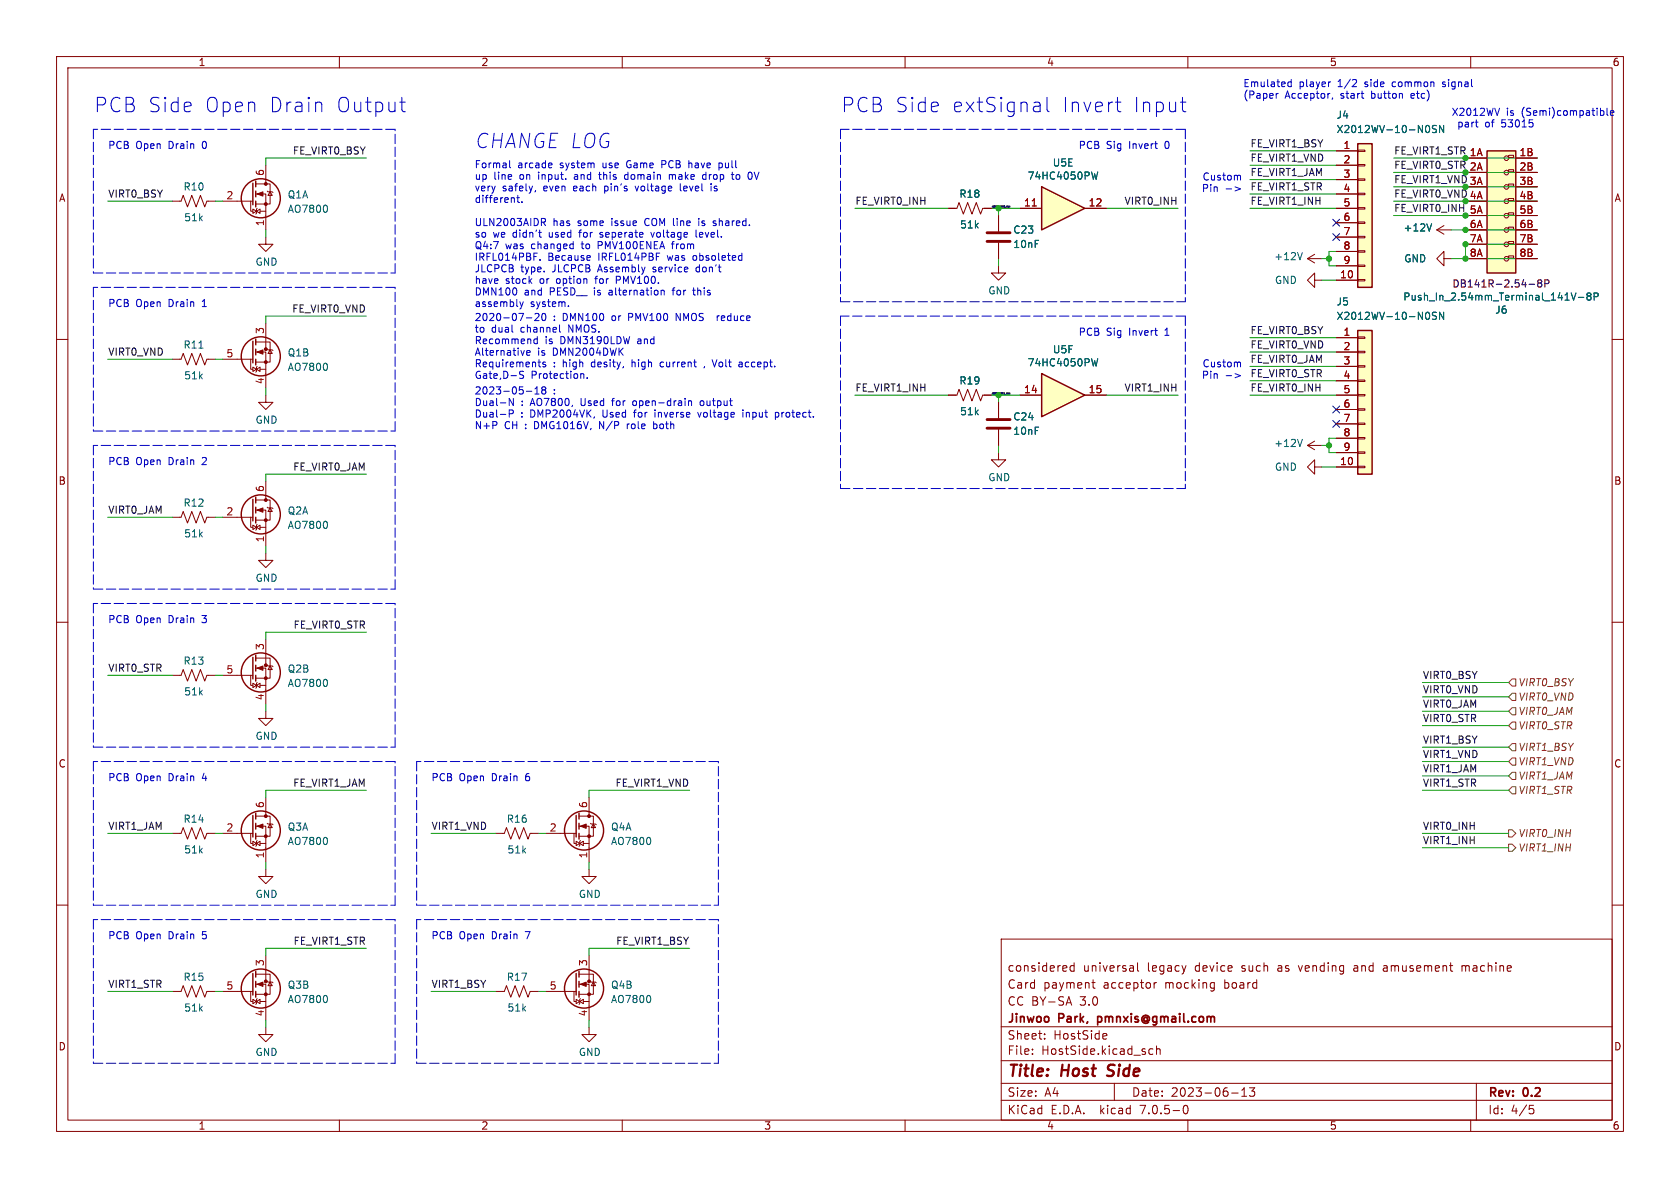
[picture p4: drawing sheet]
<svg xmlns="http://www.w3.org/2000/svg" width="297mm" height="210mm" viewBox="0 0 297 210" stroke-linecap="round" stroke-linejoin="round" font-family="sans-serif">
<g fill="none" stroke="#840000" stroke-width=".18">
<path d="M10 10h277v190h-277zM12 12h273v186h-273zM60 10v2M110 10v2M160 10v2M210 10v2M260 10v2M10 60h2M285 60h2M10 110h2M285 110h2M10 160h2"/>
<path d="M285 160h2M30.5 175.3h1.5l.4-1.1 .7 2.1 .8-2.1 .8 2.1 .7-2.1 .8 2.1 .4-1h1.5M177 166h108v32h-108zM188.6 177.3h.7M189 176.2l.5 1.5M189.9 170.2v1.5M189.9 170.8l-.4-.1-.3 .3v.4l.1 .2h.6M193 173.7h.6M193.2 173.2v1.3l.4 .2M200.3 170.8l.1 .9M200.4 171.6l-.2 .1M200.4 171.1h-.2"/>
<path d="M201.1 170.2v1.3l.2 .2M204 173.7v1M204.5 173.7l-.3 .1-.2 .2M209.7 170.7l-.4 1M214.2 173.7l.5 .1M214.7 174.6l-.5 .1M214.7 173.7v1.2l-.2 .2-.3 .1M256.2 170.7h.6M256.5 170.2v1.3l.3 .2M60 198v2M110 198v2M160 198v2"/>
<path d="M177 194.5h108M177 191.5h108M177 187.5h108M177 181.5h108M182.5 186.3v.1M182.5 185.5v.1M184.7 183.6v.1M184.7 182.8v.1M195.2 182.7l.4 .1 .1 .3-.7 .1M195.6 183.6l-.4 .1M197 191.5v3M203.8 185.5l-.4-.1-.3 .3v.4l.1 .2h.6"/>
<path d="M204.5 185.5l.2-.1 .3 .1 .1 .9M204.5 184.9v1.5M209.3 195.5l.2-.1a.81 .81 0 0 1 .6 .6 .81 .81 0 0 1-.3 .8l-.1 .1a.81 .81 0 0 1-.4-1.4zM210 198v2M217.7 193.2h1.2M219.5 193.8h.9M219.5 192.7l.5-.4v1.5M220.9 192.3h.9l-.5 .6 .4 .1v.7l-.2 .1h-.4l-.2-.1M260 198v2M261 191.5v6.5M270.4 195.4h.7M270.5 196h.4l.3 .3-.2 .5-.5 .1"/>
</g>
<path d="M184.1 33l7.7 3.8-7.7 3.8z" fill="#ffffc2"/>
<g fill="none" stroke="#840000" stroke-width=".25">
<path d="M184.1 33l7.7 3.8-7.7 3.8zM240 25.4h2.6v25.4h-2.6zM240 58.4h2.6v25.4h-2.6zM44.7 88.3v3.8M45.2 87.9v1M45.2 89.7v1M45.2 91.4v1.1M44.7 116.2v3.8M45.2 115.8v1M45.2 117.6v1M45.2 119.4v1M44.7 172.1v3.8"/>
<path d="M45.2 171.7v1M45.2 173.5v1M45.2 175.3v1"/>
<circle cx="46.1" cy="90.9" r="3.5"/>
<circle cx="46.1" cy="118.9" r="3.5"/>
<circle cx="46.1" cy="174.8" r="3.5"/>
</g>
<g fill="none" stroke="#840000" stroke-width=".18">
<path d="M180.3 36.8h3.8M191.8 36.8h3.8M236.2 36.8h3.8M236.2 26.7h3.8M236.2 29.2h3.8M236.2 31.8h3.8M236.2 34.3h3.8M236.2 39.4h3.8M240 39.2h1.3v.3h-1.3zM240 36.7h1.3v.3h-1.3zM240 34.2h1.3v.2h-1.3zM240 31.6h1.3v.3h-1.3z"/>
<path d="M240 29.1h1.3v.2h-1.3zM240 26.5h1.3v.3h-1.3zM255.3 39.9l-1.3 .7M236.2 59.7h3.8M236.2 49.5h3.8M236.2 41.9h3.8M236.2 44.5h3.8M236.2 47h3.8M240 59.6h1.3v.2h-1.3zM240 49.4h1.3v.3h-1.3zM240 46.9h1.3v.2h-1.3zM240 44.3h1.3v.3h-1.3z"/>
<path d="M240 41.8h1.3v.2h-1.3zM254 40.6l1.3 .8M254 40.6h2.5M255.3 45.7v-1.2l-1.3 1.2 1.3 1.3v-1.3h1.2M236.2 62.2h3.8M236.2 64.8h3.8M236.2 67.3h3.8M236.2 69.9h3.8M236.2 72.4h3.8M236.2 74.9h3.8M236.2 77.5h3.8M240 79.9h1.3v.2h-1.3z"/>
<path d="M240 77.3h1.3v.3h-1.3zM240 74.8h1.3v.3h-1.3zM240 72.3h1.3v.2h-1.3zM240 69.7h1.3v.3h-1.3zM240 67.2h1.3v.2h-1.3zM240 64.6h1.3v.3h-1.3zM240 62.1h1.3v.3h-1.3zM30.5 91.4h1.5l.4-1 .7 2.1 .8-2.1 .8 2.1 .7-2.1 .8 2.1 .4-1.1h1.5M39.4 91.4h5.3M44.3 91.4v1.8h.4M44.7 92.8l.6 .4-.6 .4zM45.2 90.2h1.8v6.3"/>
<path d="M45.2 88.4h2.6v3.5h-2.6M45.3 93.2l.7-.4v.8zM45.5 92.7l-.2 .1v.8l-.1 .1M46 93.2h1M47 97.8v1.3h1.3l-1.3 1.2-1.3-1.2h1.3M47 85.1v3.3M47.2 89.7l.2 .1h.7l.2 .1M47.8 89.8l.3 .6h-.7zM236.2 82.6h3.8M236.2 80h3.8M240 82.4h1.3v.3h-1.3zM30.5 119.4h1.5l.4-1 .7 2 .8-2 .8 2 .7-2 .8 2 .4-1h1.5"/>
<path d="M39.4 119.4h5.3M44.3 119.4v1.8h.4M45.2 118.1h1.8v6.4M45.2 116.3h2.6v3.6h-2.6M47 113v4.6M47.2 117.6l.2 .1h.7l.2 .2M47.8 117.7l.3 .7h-.7zM44.7 120.8l.6 .4-.6 .3zM45.3 121.2l.7-.4v.7zM45.5 120.7l-.2 .1v.7l-.1 .2M46 121.2h1M39.4 175.3h5.3"/>
<path d="M44.3 175.3v1.7h.4M44.7 176.7l.6 .3-.6 .4zM45.2 174h1.8v6.3M45.2 172.2h2.6v3.6h-2.6M45.3 177l.7-.3v.7zM45.5 176.5l-.2 .2v.7l-.1 .1M46 177h1M47 168.9v4.6M47.2 173.5l.2 .1h.7l.2 .1M47.8 173.6l.3 .6h-.7zM47 181.6v1.3h1.3l-1.3 1.3-1.3-1.3h1.3"/>
</g>
<path d="M182.5 36.4h.7" fill="none" stroke="#a90000" stroke-width=".18"/>
<path d="M194.1 30.4l-.3 1.3-.3-.9-.2 .9M252.4 22.2a.79 .79 0 0 1 0 1.2M253.1 39.6l-.4 1.2M254 22.2h-.5l-.2 .1v.4l.5 .2 .2 .3-.3 .2h-.5M255.2 22.2v1.2l-.7-1.2v1.2M252.4 55.2a.79 .79 0 0 1 0 1.3M254 55.3l-.5-.1-.2 .1v.4l.5 .2 .2 .3-.3 .3-.5-.1M255.2 55.2v1.3l-.7-1.3v1.3M57.8 92.4v.8M57.8 120.3v.8M57.8 176.2v.8" fill="none" stroke="#006464" stroke-width=".18"/>
<g fill="#840000" stroke="#840000" stroke-width=".18">
<path d="M45.5 90.2l1-.4v.8z"/>
<path d="M45.5 118.1l1-.4v.8z"/>
<path d="M45.5 174l1-.4v.8z"/>
<circle cx="47" cy="91.9" r=".25"/>
<circle cx="47" cy="88.4" r=".25"/>
<circle cx="47" cy="119.9" r=".25"/>
<circle cx="47" cy="117.6" r=".25"/>
<circle cx="47" cy="175.8" r=".25"/>
<circle cx="47" cy="173.5" r=".25"/>
</g>
<g fill="#ffffc2" stroke="#ffffc2" stroke-width=".18">
<path d="M240 58.4h2.6v25.4h-2.6z"/>
<path d="M240 25.4h2.6v25.4h-2.6z"/>
</g>
<path d="M184.1 66l7.7 3.9-7.7 3.8z" fill="#ffffc2"/>
<g fill="none" stroke="#840000" stroke-width=".25">
<path d="M44.7 32.4v3.8M45.2 32v1M45.2 33.8v1M45.2 35.6v1M262.9 26.7h5.1v21.6h-5.1zM45.2 59.9v1.1M44.7 60.3v3.8M45.2 61.7v1M45.2 63.5v1M184.1 66l7.7 3.9-7.7 3.8zM44.7 144.1v3.9M45.2 143.8v1"/>
<path d="M45.2 145.5v1.1M45.2 147.3v1M101.9 144.1v3.9M102.4 143.8v1M102.4 145.5v1.1M102.4 147.3v1M101.9 172.1v3.8M102.4 171.7v1M102.4 173.5v1M102.4 175.3v1"/>
<circle cx="46.1" cy="35.1" r="3.5"/>
<circle cx="46.1" cy="63" r="3.5"/>
<circle cx="46.1" cy="146.8" r="3.5"/>
<circle cx="103.3" cy="146.8" r="3.5"/>
<circle cx="103.3" cy="174.8" r="3.5"/>
</g>
<g fill="none" stroke="#840000" stroke-width=".18">
<path d="M30.5 35.6h1.5l.4-1.1 .7 2.1 .8-2.1 .8 2.1 .7-2.1 .8 2.1 .4-1h1.5M39.4 35.6h5.3M44.3 35.6v1.7h.4M44.7 37l.6 .3-.6 .4zM45.2 34.3h1.8v6.3M45.2 32.5h2.6v3.6h-2.6M45.3 37.3l.7-.3v.7zM45.5 36.8l-.2 .2v.7l-.1 .1M46 37.3h1M47 29.2v3.3M47.2 33.8l.2 .1h.7l.2 .1M47.8 33.9l.3 .6h-.7z"/>
<path d="M167.6 36.8h1.6l.3-1 .8 2 .8-2 .7 2 .8-2 .8 2 .3-1h1.6M176.5 38.1v2.8M180.3 36.8h3.8M191.8 36.8h3.8M236.2 36.8h3.8M236.2 26.7h3.8M236.2 29.2h3.8M236.2 31.8h3.8M236.2 34.3h3.8M236.2 39.4h3.8M259.1 27.9h3.8M259.1 30.5h3.8"/>
<path d="M259.1 33h3.8M259.1 35.6h3.8M259.1 38.1h3.8M266.7 27.5h.9v.3h-.9zM266.7 30h.9v.4h-.9zM266.7 32.5h.9v.4h-.9zM266.7 35.1h.9v.4h-.9zM266.7 37.6h.9v.4h-.9zM268 27.9h3.8M268 30.5h3.8M268 33h3.8M268 35.6h3.8"/>
<path d="M268 38.1h3.8M47 41.9v1.3h1.3l-1.3 1.3-1.3-1.3h1.3M47 57.2v4.5M176.5 47v1.3h1.3l-1.3 1.2-1.2-1.2h1.2M176.5 42.9v2.8M231.1 45.7l1.3 .8M231.1 45.7h2.6M232.4 49.5v-1.2l-1.3 1.2 1.3 1.3v-1.3h1.3M232.4 45l-1.3 .7M236.2 59.7h3.8M236.2 49.5h3.8M236.2 41.9h3.8"/>
<path d="M236.2 44.5h3.8M236.2 47h3.8M259.1 45.7h3.8M259.1 40.6h3.8M259.1 43.2h3.8M266.7 40.2h.9v.3h-.9zM266.7 42.7h.9v.4h-.9zM266.7 45.2h.9v.4h-.9zM268 45.7h3.8M268 40.6h3.8M268 43.2h3.8M30.5 63.5h1.5l.4-1 .7 2 .8-2 .8 2 .7-2 .8 2 .4-1h1.5"/>
<path d="M39.4 63.5h5.3M44.3 63.5v1.8h.4M44.7 64.9l.6 .4-.6 .4zM45.2 62.2h1.8v6.4M45.2 60.5h2.6v3.5h-2.6M45.3 65.3l.7-.4v.8zM45.5 64.8l-.2 .1v.8l-.1 .1M46 65.3h1M47 69.9v1.2h1.3l-1.3 1.3-1.3-1.3h1.3M47.2 61.7l.2 .1h.7l.2 .2M47.8 61.8l.3 .7h-.7zM167.6 69.9h1.6l.3-1.1 .8 2.1 .8-2.1 .7 2.1 .8-2.1 .8 2.1 .3-1h1.6"/>
<path d="M176.5 71.1v2.8M176.5 75.9v2.8M180.3 69.9h3.8M191.8 69.9h3.8M231.1 78.7l1.3 .8M231.1 78.7h2.6M232.4 78l-1.3 .7M236.2 69.9h3.8M236.2 62.2h3.8M236.2 64.8h3.8M236.2 67.3h3.8M236.2 72.4h3.8"/>
<path d="M236.2 74.9h3.8M236.2 77.5h3.8M176.5 80v1.3h1.3l-1.3 1.3-1.2-1.3h1.2M232.4 82.6v-1.3l-1.3 1.3 1.3 1.2v-1.2h1.3M236.2 82.6h3.8M236.2 80h3.8M47 125.7v1.3h1.3l-1.3 1.3-1.3-1.3h1.3M30.5 147.3h1.5l.4-1 .7 2 .8-2 .8 2 .7-2 .8 2 .4-1h1.5M39.4 147.3h5.3M44.3 147.3v1.8h.4M44.7 148.7l.6 .4-.6 .4zM45.2 146.1h1.8v6.3"/>
<path d="M45.2 144.3h2.6v3.5h-2.6M45.3 149.1l.7-.4v.8zM45.5 148.6l-.2 .1v.8l-.1 .1M46 149.1h1M47 153.7v1.2h1.3l-1.3 1.3-1.3-1.3h1.3M47 141v3.3M47.2 145.5l.2 .2h.7l.2 .1M47.8 145.7l.3 .6h-.7zM87.6 147.3h1.6l.3-1 .8 2 .8-2 .7 2 .8-2 .7 2 .4-1h1.5M96.5 147.3h5.4M101.5 147.3v1.8h.4M101.9 148.7l.6 .4-.6 .4z"/>
<path d="M102.4 146.1h1.7v6.3M102.4 144.3h2.5v3.5h-2.5M102.5 149.1l.6-.4v.8zM102.6 148.6l-.1 .1v.8l-.1 .1M103.1 149.1h1M104.1 153.7v1.2h1.3l-1.3 1.3-1.2-1.3h1.2M104.1 141v3.3M104.4 145.5l.1 .2h.8l.1 .1M104.9 145.7l.4 .6h-.8zM87.6 175.3h1.6l.3-1.1 .8 2.1 .8-2.1 .7 2.1 .8-2.1 .7 2.1 .4-1h1.5M96.5 175.3h5.4M101.5 175.3v1.7h.4"/>
<path d="M101.9 176.7l.6 .3-.6 .4zM102.4 174h1.7v6.3M102.4 172.2h2.5v3.6h-2.5M102.5 177l.6-.3v.7zM102.6 176.5l-.1 .2v.7l-.1 .1M103.1 177h1M104.1 168.9v4.6M104.4 173.5l.1 .1h.8l.1 .1M104.9 173.6l.4 .6h-.8zM104.1 181.6v1.3h1.3l-1.3 1.3-1.2-1.3h1.2"/>
<circle cx="266.3" cy="33" r=".41"/>
<circle cx="266.3" cy="30.5" r=".41"/>
<circle cx="266.3" cy="28" r=".41"/>
<circle cx="266.3" cy="35.6" r=".41"/>
<circle cx="266.3" cy="38.1" r=".41"/>
<circle cx="266.3" cy="40.7" r=".41"/>
<circle cx="266.3" cy="43.2" r=".41"/>
<circle cx="266.3" cy="45.7" r=".41"/>
</g>
<g fill="none" stroke="#006464" stroke-width=".18">
<path d="M57.8 36.5v.8M194.1 30.4l-.3 1.3-.3-.9-.2 .9M252.4 22.2a.79 .79 0 0 1 0 1.2M253.1 39.6l-.4 1.2M254 22.2h-.5l-.2 .1v.4l.5 .2 .2 .3-.3 .2h-.5M255.2 22.2v1.2l-.7-1.2v1.2M230.2 44.6l-.4 1.3M252.4 55.2a.79 .79 0 0 1 0 1.3M254 55.3l-.5-.1-.2 .1v.4l.5 .2 .2 .3-.3 .3-.5-.1M255.2 55.2v1.3l-.7-1.3v1.3M277.8 51.8l.4 1.3 .4-1.3M279 52.6h1"/>
<path d="M280.8 52.3l-.3-.2 .3-.3h.2l.3 .2-.3 .3M280.8 52.3l-.3 .3 .1 .3 .2 .2h.2l.3-.3v-.2l-.3-.3M280.8 52.3h.2M281.8 52.5l.6-.1 .1-.2v-.3l-.7-.1v1.3M57.8 64.4v.8M194.1 63.4l-.3 1.3-.3-.9-.2 .9M230.2 77.7l-.4 1.2M57.8 148.3v.8M115 148.3v.8M115 176.2v.8"/>
</g>
<path d="M262.9 26.7h5.1v21.6h-5.1z" fill="#ffffc2" stroke="#ffffc2" stroke-width=".18"/>
<path d="M270.3 50.3h1M272.1 50l-.3-.2 .3-.3h.3l.2 .2-.3 .3M272.1 50l-.3 .3v.2l.3 .2h.3l.2-.2v-.2l-.3-.3M272.1 50h.2M273.1 50.1h.6l.1-.2v-.3l-.7-.1v1.2" fill="none" stroke="#840084" stroke-width=".18"/>
<g fill="#840000" stroke="#840000" stroke-width=".18">
<path d="M45.5 62.2l1-.4v.8z"/>
<path d="M45.5 146.1l1-.4v.7z"/>
<path d="M102.6 146.1l1-.4v.7z"/>
<path d="M102.6 174l1-.4v.8z"/>
<path d="M45.5 34.3l1-.4v.8z"/>
<circle cx="47" cy="64" r=".25"/>
<circle cx="47" cy="61.7" r=".25"/>
<circle cx="47" cy="147.8" r=".25"/>
<circle cx="47" cy="144.3" r=".25"/>
<circle cx="104.1" cy="147.8" r=".25"/>
<circle cx="104.1" cy="144.3" r=".25"/>
<circle cx="104.1" cy="175.8" r=".25"/>
<circle cx="104.1" cy="173.5" r=".25"/>
<circle cx="47" cy="36.1" r=".25"/>
<circle cx="47" cy="32.5" r=".25"/>
</g>
<path d="M174.5 42.7h4.1M174.5 41.1h4.1M174.5 75.7h4.1M174.5 74.2h4.1" fill="none" stroke="#840000" stroke-width=".51"/>
<path d="M267.3 125.1h.7v1.3h-.7l-.6-.7zM267.3 120h.7v1.3h-.7l-.6-.6zM267.3 127.6h.7v1.3h-.7l-.6-.6zM267.3 122.6h.7v1.2h-.7l-.6-.6zM267.3 136.5h.7v1.3h-.7l-.6-.6zM267.3 139.1h.7v1.2h-.7l-.6-.6zM267.3 131.4h.7v1.3h-.7l-.6-.6zM267.3 134h.7v1.3h-.7l-.6-.7zM266.7 146.7h.6l.7 .6-.7 .7h-.6zM266.7 149.2h.6l.7 .7-.7 .6h-.6z" fill="none" stroke="#725600" stroke-width=".18"/>
<path d="M178.4 36.4v.3M178.4 36.5h.1M178.5 36.4v.3M178.4 69.4v.3M178.4 69.6h.1M178.5 69.4v.3" fill="none" stroke="#0f0f0f" stroke-width=".18"/>
<g fill="none" stroke="#0000c2" stroke-width=".18">
<path d="M56.5 18.1l.4 .3v1.4M70.7 18.1h.9M71 17.2v2.2l.2 .2 .4 .2M183 18.1h.5l.4 .3v1.4M183.9 19.6l-.9 .2M183.9 18.7l-.9 .1M185.1 17.2v2.2l.4 .4M197.2 18.1h1M197.6 17.2v2.2l.1 .2 .5 .2M208.7 18.1h.9M209 17.2v2.2l.2 .2 .4 .2M226 16.5l-.4 .3"/>
<path d="M227.7 15.1l.2 .2h.4M228.3 14.1v1.2M228.3 14.5h-.4l-.2 .2M235 16.5h.1M235.2 14.5h-.2M235.6 17.3l-.1 .2M239.3 14.1h.4l.1 .3-.8 .9h.8M240.6 16.5h.5M241 17.4h.1M247.9 16.6v.8M265.1 19.1l-.4 1.3M283.1 19.6h.3l.2 .2-.1 .5-.4 .1"/>
<path d="M284.1 19.1v1.1l.2 .2M284.7 20l.6-.1-.1-.3h-.3l-.2 .1 .1 .6h.4M90.1 28.4v1.1l.2 .2M91.4 34.9h.4M91.5 34.5v1.1l.3 .2M92.3 35.7v.1M94.7 33.7l-.1 .2M95.7 38.6h.5l.2 .3-.1 .3-.6 .1M96 39.3l.4 .6M97.2 28.8l.3 .1 .1 .2-.6 .1M97.5 29.6l-.3 .1M100 31.6v.1"/>
<path d="M124.3 30.9l-.1 .2 .1 .5M129.3 30.9h.5M129.5 30.4v1.1l.1 .2M132.7 30.4a.68 .68 0 0 0-.5 .7 .68 .68 0 0 0 .5 .6M216.8 33.4h.9M218.3 33l1 .4-1 .4M219.1 31l.2 .2v.6M260.8 21.6h.5M261.2 22.4h.1M270.9 21.7l.1 .2-.1 .5M90.6 58.7h.1M91.3 51.1v.8"/>
<path d="M91.9 53.3l.3 .9M92.2 54.2l-.3 .4M92.5 53.3l-.3 .9M93.1 56.2h.9M93.7 49.6l.3 .5M94 49.3l-.5 .4M94.6 55.5l.4-.1 .3 .4-.8 .9h.8M95 59.5v1.3M95 60l-.4-.1-.2 .3 .1 .5h.5M95.2 41.1h.5M95.4 40.7v1l.3 .2M95.5 45.9v.1"/>
<path d="M95.9 55.5l.2-.1a.68 .68 0 0 1 .4 .6 .68 .68 0 0 1-.4 .7l-.2-.1-.1-.4zM98.9 57.4v1.1l.2 .2M100.5 54.1v.1M101 43.1l.3 .1M101.3 42.7v1.3M101.3 43.9l-.3 .1M103.7 49.3l.1 .8M104.2 45.2l.2 .3-.6 .1M104.3 46h-.1M116.9 51.3v.9M116.9 51.4l.2-.1 .3 .1v.8M126.8 55.8v.9"/>
<path d="M126.9 55.9l-.1 .2M130.8 45.2h.4M131.2 44.7v1.3M131.2 46h-.4M87.8 74.6v.5M90 73.1h.6l.2-.2-.1-.3-.7-.1v1.2M90.8 70.4v1.3l-.8-1.3v1.3M91.8 66l.8 .5-.3 .4-.5-.1M93.1 69.2h.9M93.1 62.4l.6-.1v-.3h-.4l-.2 .1 .1 .6h.5M94.6 69.7h.7M94.6 68.7l.3-.3v1.3"/>
<path d="M95.1 64h.5M95.4 64.8l.2 .1M96 68.9l-.2 .3v.3l.2 .2h.3l.2-.3-.1-.4-.1-.1M96 68.9l-.2-.2 .2-.3h.3l.2 .2-.2 .3M96 68.9h.3M96.4 64.1l-.3-.1-.1 .2v.2l.4 .1v.3h-.4M101.2 71.6v.2M102.7 66.2l.1-.2 .4 .1v.8M103.8 66.8v.1M105.1 73.7l-.1 .2M110.2 64.8l-.1 .2M121.1 70.4v.1"/>
<path d="M121.1 70.9v.8M121.7 70.9v.8M121.7 71l.2-.1h.3l.1 .8M122.6 64h.5M123 64.9h.1M130.8 64l-.1 .1M130.8 64.4l-.2 .1 .2 .4M131.3 72.5v.1M137.1 72.9v1.3M137.1 73.7h.1M137.2 72.9l-.1 .1M216.8 66.4h.9"/>
<path d="M218.3 66l1 .4-1 .4M219.1 64l.2 .2v.7"/>
</g>
<g fill="none" stroke="#0000c2" stroke-width=".18" stroke-dasharray="1.7 .6">
<path d="M16.5 22.9v25.4M69.8 22.9h-53.3M148.6 22.9v30.4M209.5 22.9h-60.9M209.5 22.9v30.4M16.5 50.8v25.4M16.5 48.3h53.3M69.8 50.8h-53.3M69.8 48.3v-25.4M148.6 53.3h60.9M148.6 55.9v30.5M209.5 55.9h-60.9"/>
<path d="M209.5 55.9v30.5M16.5 78.7v25.4M16.5 76.2h53.3M69.8 78.7h-53.3M69.8 76.2v-25.4M148.6 86.4h60.9M16.5 106.7v25.4M16.5 104.1h53.3M69.8 106.7h-53.3M69.8 104.1v-25.4M16.5 132.1h53.3M16.5 134.6v25.4"/>
<path d="M69.8 134.6h-53.3M69.8 132.1v-25.4M73.7 134.6v25.4M127 134.6h-53.3M16.5 162.6v25.4M16.5 160h53.3M69.8 160v-25.4M69.8 162.6h-53.3M73.7 162.6v25.4M73.7 160h53.3M127 160v-25.4M127 162.6h-53.3"/>
<path d="M16.5 188h53.3M69.8 188v-25.4M73.7 188h53.3M127 188v-25.4"/>
</g>
<g fill="none" stroke="#009600" stroke-width=".18">
<path d="M19 35.6h11.5M38.1 35.6h1.3M64.8 27.9h-17.8v1.3M151.1 36.8h16.5M175.3 36.8h5M176.5 36.8v1.3M195.6 36.8h12.7M221 26.7h15.2M221 36.8h15.2M221 29.2h15.2M221 34.3h15.2M221 31.8h15.2"/>
<path d="M246.4 38.1h25.4M246.4 35.6h25.4M246.4 33h25.4M246.4 30.5h25.4M246.4 27.9h25.4M47 40.6v1.3M64.8 55.9h-17.8v1.3M176.5 45.7v1.3M221 59.7h15.2M233.7 45.7h1.2M233.7 49.5h2.5M236.2 44.5h-1.3v2.5h1.3"/>
<path d="M256.5 45.7h15.3M256.5 40.6h15.3M271.8 43.2h-12.7v2.5M19 63.5h11.5M38.1 63.5h1.3M47 68.6v1.3M151.1 69.9h16.5M175.3 69.9h5M176.5 69.9v1.2M176.5 78.7v1.3M195.6 69.9h12.7M221 69.9h15.2"/>
<path d="M221 62.2h15.2M221 67.3h15.2M221 64.8h15.2M233.7 78.7h1.2M236.2 77.5h-1.3v2.5h1.3M19 91.4h11.5M38.1 91.4h1.3M47 96.5v1.3M64.8 83.8h-17.8v1.3M233.7 82.6h2.5M19 119.4h11.5M38.1 119.4h1.3"/>
<path d="M64.8 111.8h-17.8v1.2M47 124.5v1.2M64.8 139.7h-17.8v1.3M121.9 139.7h-17.8v1.3M251.5 139.7h15.2M251.5 125.7h15.2M251.5 120.7h15.2M251.5 123.2h15.2M251.5 128.3h15.2M251.5 132.1h15.2M251.5 137.2h15.2M251.5 134.6h15.2"/>
<path d="M19 147.3h11.5M38.1 147.3h1.3M47 152.4v1.3M76.2 147.3h11.4M95.2 147.3h1.3M104.1 152.4v1.3M251.5 147.3h15.2M251.5 149.9h15.2M19 175.3h11.5M38.1 175.3h1.3M64.8 167.6h-17.8v1.3M76.2 175.3h11.4"/>
<path d="M95.2 175.3h1.3M121.9 167.6h-17.8v1.3M47 180.3v1.3M104.1 180.3v1.3"/>
</g>
<path d="M235.6 38.8l1.2 1.2M236.8 38.8l-1.2 1.2M235.6 41.3l1.2 1.2M236.8 41.3l-1.2 1.2M235.6 71.8l1.2 1.2M235.6 74.3l1.2 1.2M236.8 71.8l-1.2 1.2M236.8 74.3l-1.2 1.2" fill="none" stroke="#000084" stroke-width=".18"/>
<path d="M182.5 36.4h.7" fill="none" stroke="#a90000" stroke-width=".18"/>
<g fill="#009600" stroke="#009600" stroke-width=".18">
<circle cx="259.1" cy="45.7" r=".46"/>
<circle cx="234.9" cy="45.7" r=".46"/>
<circle cx="234.9" cy="78.7" r=".46"/>
<circle cx="176.5" cy="36.8" r=".46"/>
<circle cx="259.1" cy="33" r=".46"/>
<circle cx="259.1" cy="27.9" r=".46"/>
<circle cx="259.1" cy="30.5" r=".46"/>
<circle cx="259.1" cy="35.6" r=".46"/>
<circle cx="259.1" cy="38.1" r=".46"/>
<circle cx="259.1" cy="43.2" r=".46"/>
<circle cx="259.1" cy="40.6" r=".46"/>
<circle cx="176.5" cy="69.9" r=".46"/>
</g>
<g font-size="3.5" fill="#0000c2">
<text x="16.5" y="20.1">PCB Side</text>
<text x="35.9" y="20.1">Open</text>
<text x="47.1" y="20.1">Drain</text>
<text x="58.8" y="20.1">Output</text>
<text x="148.6" y="20.1">PCB Side</text>
<text x="167.9" y="20.1">extSignal</text>
<text x="187.3" y="20.1">Invert</text>
<text x="199.7" y="20.1">Input</text>
<text x="83.8" y="26.4">CHANGE LOG</text>
</g>
<g font-size="2.8" fill="#840000">
<text x="178" y="190.8">Title:</text>
<text x="187.5" y="190.8">Host</text>
<text x="196.2" y="190.8">Side</text>
</g>
<g font-size="2.1" fill="#840000">
<text x="178" y="171.9">considered</text>
<text x="191.4" y="171.9">universal</text>
<text x="202.7" y="171.9">legacy</text>
<text x="211.2" y="171.9">device</text>
<text x="219.5" y="171.9">such</text>
<text x="225.9" y="171.9">as</text>
<text x="229.7" y="171.9">vending</text>
<text x="239.5" y="171.9">and</text>
<text x="244.8" y="171.9">amusement</text>
<text x="258.7" y="171.9">machine</text>
<text x="178" y="174.9">Card</text>
<text x="178" y="177.9">CC BY-SA</text>
<text x="184.4" y="174.9">payment</text>
<text x="190.8" y="177.9">3.0</text>
<text x="194.9" y="174.9">acceptor</text>
<text x="205.9" y="174.9">mocking</text>
<text x="216.4" y="174.9">board</text>
<text x="178" y="183.9">Sheet:</text>
<text x="178" y="181.1">Jinwoo</text>
<text x="186.2" y="183.9">HostSide</text>
<text x="187.1" y="181.1">Park,</text>
<text x="194.4" y="181.1">pmnxis@gmail.com</text>
<text x="178" y="186.6">File:</text>
<text x="184" y="186.6">HostSide.kicad_sch</text>
<text x="178" y="197.1">KiCad</text>
<text x="178" y="194">Size:</text>
<text x="184.6" y="194">A4</text>
<text x="185.7" y="197.1">E.D.A.</text>
<text x="194.4" y="197.1">kicad</text>
<text x="200" y="194">Date:</text>
<text x="201.5" y="197.1">7.0.5-0</text>
<text x="206.9" y="194">2023-06-13</text>
<text x="263" y="194.2">Rev:</text>
<text x="263" y="197.1">Id:</text>
<text x="267" y="197.1">4/5</text>
<text x="269.2" y="194.2">0.2</text>
</g>
<g font-size="1.8" fill="#840000">
<text x="35" y="11.8">1</text>
<text x="85" y="11.8">2</text>
<text x="135" y="11.8">3</text>
<text x="185" y="11.8">4</text>
<text x="235" y="11.8">5</text>
<text x="285" y="11.8">6</text>
<text x="10.4" y="35.8">A</text>
<text x="285.4" y="35.8">A</text>
<text x="10.3" y="85.8">B</text>
<text x="285.3" y="85.8">B</text>
<text x="10.3" y="135.8">C</text>
<text x="285.3" y="135.8">C</text>
<text x="10.3" y="185.8">D</text>
<text x="285.3" y="185.8">D</text>
<text x="35" y="199.8">1</text>
<text x="85" y="199.8">2</text>
<text x="135" y="199.8">3</text>
<text x="185" y="199.8">4</text>
<text x="235" y="199.8">5</text>
<text x="285" y="199.8">6</text>
</g>
<g font-size="1.8" fill="#0000c2">
<text x="219.7" y="15.5">Emulated</text>
<text x="219.7" y="17.5">(Paper</text>
<text x="227.1" y="17.5">Acceptor,</text>
<text x="229.6" y="15.5">player</text>
<text x="236.5" y="15.5">1/2</text>
<text x="237" y="17.5">start</text>
<text x="241.3" y="15.5">side</text>
<text x="242.5" y="17.5">button</text>
<text x="246.3" y="15.5">common</text>
<text x="249.6" y="17.5">etc)</text>
<text x="255.3" y="15.5">signal</text>
<text x="256.5" y="20.6">X2012WV</text>
<text x="257.6" y="22.6">part</text>
<text x="262.5" y="22.6">of</text>
<text x="265.5" y="22.6">53015</text>
<text x="266.2" y="20.6">is</text>
<text x="269" y="20.6">(Semi)compatible</text>
<text x="19.1" y="26.4">PCB</text>
<text x="24" y="26.4">Open</text>
<text x="29.8" y="26.4">Drain</text>
<text x="35.9" y="26.4">0</text>
<text x="83.8" y="29.8">Formal</text>
<text x="91.4" y="29.8">arcade</text>
<text x="99" y="29.8">system</text>
<text x="106.6" y="29.8">use</text>
<text x="110.9" y="29.8">Game</text>
<text x="117.2" y="29.8">PCB</text>
<text x="122.1" y="29.8">have</text>
<text x="127.6" y="29.8">pull</text>
<text x="190.7" y="26.4">PCB</text>
<text x="195.6" y="26.4">Sig</text>
<text x="199.6" y="26.4">Invert</text>
<text x="206.1" y="26.4">0</text>
<text x="83.8" y="31.9">up</text>
<text x="83.8" y="33.9">very</text>
<text x="83.8" y="36">different.</text>
<text x="87.2" y="31.9">line</text>
<text x="88.7" y="33.9">safely,</text>
<text x="91.8" y="31.9">on</text>
<text x="95.2" y="31.9">input.</text>
<text x="96" y="33.9">even</text>
<text x="101.4" y="33.9">each</text>
<text x="101.7" y="31.9">and</text>
<text x="106.2" y="31.9">this</text>
<text x="107" y="33.9">pin's</text>
<text x="110.8" y="31.9">domain</text>
<text x="112.6" y="33.9">voltage</text>
<text x="118.8" y="31.9">make</text>
<text x="120.6" y="33.9">level</text>
<text x="124.9" y="31.9">drop</text>
<text x="126.2" y="33.9">is</text>
<text x="130.2" y="31.9">to</text>
<text x="133.2" y="31.9">0V</text>
<text x="212.4" y="34">Pin</text>
<text x="212.6" y="32">Custom</text>
<text x="83.8" y="40">ULN2003AIDR</text>
<text x="97.7" y="40">has</text>
<text x="102.1" y="40">some</text>
<text x="108.1" y="40">issue</text>
<text x="114.1" y="40">COM line</text>
<text x="123.9" y="40">is</text>
<text x="126.6" y="40">shared.</text>
<text x="83.8" y="42.1">so</text>
<text x="83.8" y="44.1">Q4:7</text>
<text x="83.8" y="46.2">IRFL014PBF.</text>
<text x="87.1" y="42.1">we</text>
<text x="89.3" y="44.1">was</text>
<text x="90.6" y="42.1">didn't</text>
<text x="93.9" y="44.1">changed</text>
<text x="96.8" y="46.2">Because</text>
<text x="97.1" y="42.1">used</text>
<text x="102.6" y="42.1">for</text>
<text x="102.9" y="44.1">to</text>
<text x="105.7" y="46.2">IRFL014PBF</text>
<text x="105.9" y="44.1">PMV100ENEA</text>
<text x="106.3" y="42.1">seperate</text>
<text x="115.5" y="42.1">voltage</text>
<text x="118.1" y="46.2">was</text>
<text x="119.1" y="44.1">from</text>
<text x="122.7" y="46.2">obsoleted</text>
<text x="123.5" y="42.1">level.</text>
<text x="83.8" y="48.2">JLCPCB</text>
<text x="83.8" y="50.3">have</text>
<text x="83.8" y="52.3">DMN100</text>
<text x="89.3" y="50.3">stock</text>
<text x="92" y="48.2">type.</text>
<text x="92.6" y="52.3">and</text>
<text x="95.4" y="50.3">or</text>
<text x="97.1" y="52.3">PESD__ is</text>
<text x="97.6" y="48.2">JLCPCB</text>
<text x="98.4" y="50.3">option</text>
<text x="105.4" y="50.3">for</text>
<text x="105.8" y="48.2">Assembly</text>
<text x="107.8" y="52.3">alternation</text>
<text x="109.2" y="50.3">PMV100.</text>
<text x="115.6" y="48.2">service</text>
<text x="119.2" y="52.3">for</text>
<text x="123" y="52.3">this</text>
<text x="123.3" y="48.2">don't</text>
<text x="19.1" y="54.4">PCB</text>
<text x="24" y="54.4">Open</text>
<text x="29.8" y="54.4">Drain</text>
<text x="35.9" y="54.4">1</text>
<text x="83.8" y="56.8">2020-07-20</text>
<text x="83.8" y="58.9">to</text>
<text x="83.8" y="54.4">assembly</text>
<text x="86.8" y="58.9">dual</text>
<text x="92" y="58.9">channel</text>
<text x="93.7" y="54.4">system.</text>
<text x="97.7" y="56.8">: DMN100</text>
<text x="100.5" y="58.9">NMOS.</text>
<text x="108.2" y="56.8">or</text>
<text x="111.2" y="56.8">PMV100</text>
<text x="119.8" y="56.8">NMOS</text>
<text x="127.3" y="56.8">reduce</text>
<text x="190.7" y="59.4">PCB</text>
<text x="195.6" y="59.4">Sig</text>
<text x="199.6" y="59.4">Invert</text>
<text x="206.1" y="59.4">1</text>
<text x="83.8" y="60.9">Recommend</text>
<text x="83.8" y="63">Alternative</text>
<text x="83.8" y="65">Requirements</text>
<text x="95" y="63">is</text>
<text x="96.3" y="60.9">is</text>
<text x="97.7" y="63">DMN2004DWK</text>
<text x="97.7" y="65">: high</text>
<text x="99" y="60.9">DMN3190LDW</text>
<text x="104.6" y="65">desity,</text>
<text x="111.8" y="65">high</text>
<text x="112.7" y="60.9">and</text>
<text x="117" y="65">current</text>
<text x="124.9" y="65">, Volt</text>
<text x="131.3" y="65">accept.</text>
<text x="212.6" y="65">Custom</text>
<text x="83.8" y="69.8">2023-05-18</text>
<text x="83.8" y="71.9">Dual-N</text>
<text x="83.8" y="67.1">Gate,D-S</text>
<text x="92.1" y="71.9">: AO7800,</text>
<text x="93.8" y="67.1">Protection.</text>
<text x="97.7" y="69.8">:</text>
<text x="102.7" y="71.9">Used</text>
<text x="108.4" y="71.9">for</text>
<text x="112.2" y="71.9">open-drain</text>
<text x="124.2" y="71.9">output</text>
<text x="212.4" y="67.1">Pin</text>
<text x="83.8" y="73.9">Dual-P</text>
<text x="83.8" y="76">N+P</text>
<text x="89.1" y="76">CH : DMG1016V,</text>
<text x="92" y="73.9">: DMP2004VK,</text>
<text x="106.1" y="76">N/P</text>
<text x="106.6" y="73.9">Used</text>
<text x="111.1" y="76">role</text>
<text x="112.3" y="73.9">for</text>
<text x="115.9" y="76">both</text>
<text x="116" y="73.9">inverse</text>
<text x="123.8" y="73.9">voltage</text>
<text x="131.8" y="73.9">input</text>
<text x="137.7" y="73.9">protect.</text>
<text x="19.1" y="82.3">PCB</text>
<text x="24" y="82.3">Open</text>
<text x="29.8" y="82.3">Drain</text>
<text x="35.9" y="82.3">2</text>
<text x="19.1" y="110.2">PCB</text>
<text x="24" y="110.2">Open</text>
<text x="29.8" y="110.2">Drain</text>
<text x="35.9" y="110.2">3</text>
<text x="19.1" y="138.2">PCB</text>
<text x="24" y="138.2">Open</text>
<text x="29.8" y="138.2">Drain</text>
<text x="35.9" y="138.2">4</text>
<text x="76.3" y="138.2">PCB</text>
<text x="81.2" y="138.2">Open</text>
<text x="87" y="138.2">Drain</text>
<text x="93" y="138.2">6</text>
<text x="19.1" y="166.1">PCB</text>
<text x="24" y="166.1">Open</text>
<text x="29.8" y="166.1">Drain</text>
<text x="35.9" y="166.1">5</text>
<text x="76.3" y="166.1">PCB</text>
<text x="81.2" y="166.1">Open</text>
<text x="87" y="166.1">Drain</text>
<text x="93" y="166.1">7</text>
</g>
<g font-size="1.8" fill="#006464">
<text x="236.2" y="21.1">J4</text>
<text x="236.2" y="23.7">X2012WV-10-N0SN</text>
<text x="186.1" y="29.6">U5E</text>
<text x="32.4" y="33.8">R10</text>
<text x="50.8" y="35.2">Q1A</text>
<text x="169.5" y="35.1">R18</text>
<text x="181.6" y="31.9">74HC4050PW</text>
<text x="32.5" y="39.3">51k</text>
<text x="50.8" y="37.8">AO7800</text>
<text x="169.7" y="40.6">51k</text>
<text x="179.1" y="41.5">C23</text>
<text x="248.1" y="41.1">+12V</text>
<text x="45.1" y="47.1">GND</text>
<text x="179.1" y="44">10nF</text>
<text x="225.2" y="46.2">+12V</text>
<text x="248.2" y="46.5">GND</text>
<text x="174.7" y="52.2">GND</text>
<text x="225.3" y="50.4">GND</text>
<text x="248" y="53.3">Push_In_2.54mm_Terminal_141V-8P</text>
<text x="236.2" y="54.2">J5</text>
<text x="236.2" y="56.7">X2012WV-10-N0SN</text>
<text x="264.3" y="55.6">J6</text>
<text x="32.4" y="61.8">R11</text>
<text x="50.8" y="63.2">Q1B</text>
<text x="50.8" y="65.7">AO7800</text>
<text x="181.6" y="64.9">74HC4050PW</text>
<text x="186.1" y="62.6">U5F</text>
<text x="32.5" y="67.2">51k</text>
<text x="169.5" y="68.1">R19</text>
<text x="45.1" y="75.1">GND</text>
<text x="169.7" y="73.6">51k</text>
<text x="179.1" y="74.5">C24</text>
<text x="179.1" y="77">10nF</text>
<text x="225.2" y="79.2">+12V</text>
<text x="225.3" y="83.4">GND</text>
<text x="32.4" y="89.7">R12</text>
<text x="174.7" y="85.2">GND</text>
<text x="32.5" y="95.2">51k</text>
<text x="50.8" y="91.1">Q2A</text>
<text x="50.8" y="93.7">AO7800</text>
<text x="45.1" y="103">GND</text>
<text x="32.4" y="117.7">R13</text>
<text x="50.8" y="119.1">Q2B</text>
<text x="32.5" y="123.1">51k</text>
<text x="50.8" y="121.6">AO7800</text>
<text x="45.1" y="130.9">GND</text>
<text x="32.4" y="145.6">R14</text>
<text x="50.8" y="147">Q3A</text>
<text x="50.8" y="149.5">AO7800</text>
<text x="89.5" y="145.6">R16</text>
<text x="108" y="147">Q4A</text>
<text x="108" y="149.5">AO7800</text>
<text x="32.5" y="151">51k</text>
<text x="89.7" y="151">51k</text>
<text x="45.1" y="158.9">GND</text>
<text x="102.3" y="158.9">GND</text>
<text x="32.4" y="173.5">R15</text>
<text x="89.5" y="173.5">R17</text>
<text x="32.5" y="179">51k</text>
<text x="50.8" y="174.9">Q3B</text>
<text x="50.8" y="177.5">AO7800</text>
<text x="89.7" y="179">51k</text>
<text x="108" y="174.9">Q4B</text>
<text x="108" y="177.5">AO7800</text>
<text x="45.1" y="186.8">GND</text>
<text x="102.3" y="186.8">GND</text>
</g>
<g font-size="1.8" fill="#0f0f0f">
<text x="51.8" y="27.4">FE_VIRT0_BSY</text>
<text x="221" y="26.1">FE_VIRT1_BSY</text>
<text x="221" y="28.7">FE_VIRT1_VND</text>
<text x="246.4" y="27.4">FE_VIRT1_STR 1A</text>
<text x="246.4" y="29.9">FE_VIRT0_STR 2A</text>
<text x="19" y="35">VIRT0_BSY</text>
<text x="221" y="31.2">FE_VIRT1_JAM</text>
<text x="221" y="33.8">FE_VIRT1_STR</text>
<text x="246.4" y="35">FE_VIRT0_VND 4A</text>
<text x="246.4" y="32.5">FE_VIRT1_VND 3A</text>
<text x="151.1" y="36.3">FE_VIRT0_INH</text>
<text x="198.8" y="36.3">VIRT0_INH</text>
<text x="221" y="36.3">FE_VIRT1_INH</text>
<text x="246.4" y="37.6">FE_VIRT0_INH 5A</text>
<text x="51.6" y="55.3">FE_VIRT0_VND</text>
<text x="221" y="59.2">FE_VIRT0_BSY</text>
<text x="19" y="63">VIRT0_VND</text>
<text x="221" y="61.7">FE_VIRT0_VND</text>
<text x="221" y="64.2">FE_VIRT0_JAM</text>
<text x="151.1" y="69.3">FE_VIRT1_INH</text>
<text x="198.8" y="69.3">VIRT1_INH</text>
<text x="221" y="69.3">FE_VIRT0_INH</text>
<text x="221" y="66.8">FE_VIRT0_STR</text>
<text x="51.8" y="83.3">FE_VIRT0_JAM</text>
<text x="19" y="90.9">VIRT0_JAM</text>
<text x="51.9" y="111.2">FE_VIRT0_STR</text>
<text x="19" y="118.8">VIRT0_STR</text>
<text x="251.5" y="120.1">VIRT0_BSY</text>
<text x="251.5" y="122.7">VIRT0_VND</text>
<text x="251.5" y="125.2">VIRT0_JAM</text>
<text x="251.5" y="131.5">VIRT1_BSY</text>
<text x="251.5" y="127.7">VIRT0_STR</text>
<text x="251.5" y="136.6">VIRT1_JAM</text>
<text x="251.5" y="134.1">VIRT1_VND</text>
<text x="51.8" y="139.2">FE_VIRT1_JAM</text>
<text x="108.8" y="139.2">FE_VIRT1_VND</text>
<text x="251.5" y="139.2">VIRT1_STR</text>
<text x="19" y="146.8">VIRT1_JAM</text>
<text x="76.2" y="146.8">VIRT1_VND</text>
<text x="251.5" y="146.8">VIRT0_INH</text>
<text x="251.5" y="149.3">VIRT1_INH</text>
<text x="51.9" y="167.1">FE_VIRT1_STR</text>
<text x="108.9" y="167.1">FE_VIRT1_BSY</text>
<text x="19" y="174.7">VIRT1_STR</text>
<text x="76.2" y="174.7">VIRT1_BSY</text>
</g>
<g font-size="1.8" fill="#a90000">
<text x="237.5" y="26.4">1</text>
<text x="237.5" y="29">2</text>
<text x="259.8" y="27.7">1A</text>
<text x="268.6" y="27.7">1B</text>
<text x="40" y="35.3">2</text>
<text x="46.7" y="31.1" transform="rotate(-90 46.7 31.1)">6</text>
<text x="237.5" y="31.5">3</text>
<text x="237.5" y="34">4</text>
<text x="259.8" y="30.2">2A</text>
<text x="259.8" y="32.8">3A</text>
<text x="259.8" y="35.3">4A</text>
<text x="268.6" y="30.2">2B</text>
<text x="268.6" y="32.8">3B</text>
<text x="268.6" y="35.3">4B</text>
<text x="46.7" y="40" transform="rotate(-90 46.7 40)">1</text>
<text x="181" y="36.6">11</text>
<text x="192.4" y="36.6">12</text>
<text x="237.5" y="36.6">5</text>
<text x="237.5" y="39.1">6</text>
<text x="237.5" y="41.7">7</text>
<text x="259.8" y="40.4">6A</text>
<text x="259.8" y="37.8">5A</text>
<text x="268.6" y="37.8">5B</text>
<text x="268.6" y="40.4">6B</text>
<text x="237.5" y="44.2">8</text>
<text x="237.5" y="46.7">9</text>
<text x="259.8" y="42.9">7A</text>
<text x="259.8" y="45.5">8A</text>
<text x="268.6" y="42.9">7B</text>
<text x="268.6" y="45.5">8B</text>
<text x="236.9" y="49.3">10</text>
<text x="46.7" y="59.1" transform="rotate(-90 46.7 59.1)">3</text>
<text x="237.5" y="59.4">1</text>
<text x="40" y="63.2">5</text>
<text x="237.5" y="62">2</text>
<text x="237.5" y="64.5">3</text>
<text x="46.7" y="68" transform="rotate(-90 46.7 68)">4</text>
<text x="181" y="69.6">14</text>
<text x="192.4" y="69.6">15</text>
<text x="237.5" y="67.1">4</text>
<text x="237.5" y="69.6">5</text>
<text x="237.5" y="72.1">6</text>
<text x="237.5" y="74.7">7</text>
<text x="237.5" y="77.2">8</text>
<text x="236.9" y="82.3">10</text>
<text x="237.5" y="79.8">9</text>
<text x="46.7" y="87" transform="rotate(-90 46.7 87)">6</text>
<text x="40" y="91.2">2</text>
<text x="46.7" y="95.9" transform="rotate(-90 46.7 95.9)">1</text>
<text x="40" y="119.1">5</text>
<text x="46.7" y="115" transform="rotate(-90 46.7 115)">3</text>
<text x="46.7" y="123.9" transform="rotate(-90 46.7 123.9)">4</text>
<text x="46.7" y="142.9" transform="rotate(-90 46.7 142.9)">6</text>
<text x="103.9" y="142.9" transform="rotate(-90 103.9 142.9)">6</text>
<text x="40" y="147.1">2</text>
<text x="97.1" y="147.1">2</text>
<text x="46.7" y="151.8" transform="rotate(-90 46.7 151.8)">1</text>
<text x="103.9" y="151.8" transform="rotate(-90 103.9 151.8)">1</text>
<text x="46.7" y="170.8" transform="rotate(-90 46.7 170.8)">3</text>
<text x="103.9" y="170.8" transform="rotate(-90 103.9 170.8)">3</text>
<text x="40" y="175">5</text>
<text x="46.7" y="179.7" transform="rotate(-90 46.7 179.7)">4</text>
<text x="97.1" y="175">5</text>
<text x="103.9" y="179.7" transform="rotate(-90 103.9 179.7)">4</text>
</g>
<text font-size="1.8" fill="#840084" x="256.7" y="51">DB141R-2.54-8P</text>
<g font-size="1.8" fill="#725600">
<text x="268.4" y="121.5">VIRT0_BSY</text>
<text x="268.4" y="124">VIRT0_VND</text>
<text x="268.4" y="126.6">VIRT0_JAM</text>
<text x="268.4" y="129.1">VIRT0_STR</text>
<text x="268.4" y="138">VIRT1_JAM</text>
<text x="268.4" y="132.9">VIRT1_BSY</text>
<text x="268.4" y="135.4">VIRT1_VND</text>
<text x="268.4" y="140.5">VIRT1_STR</text>
<text x="268.4" y="148.1">VIRT0_INH</text>
<text x="268.4" y="150.7">VIRT1_INH</text>
</g>
<g font-size=".4" fill="#0f0f0f">
<text x="175.3" y="36.7">4050_VIRT0_INH</text>
<text x="175.3" y="69.7">4050_VIRT1_INH</text>
</g>
</svg>
